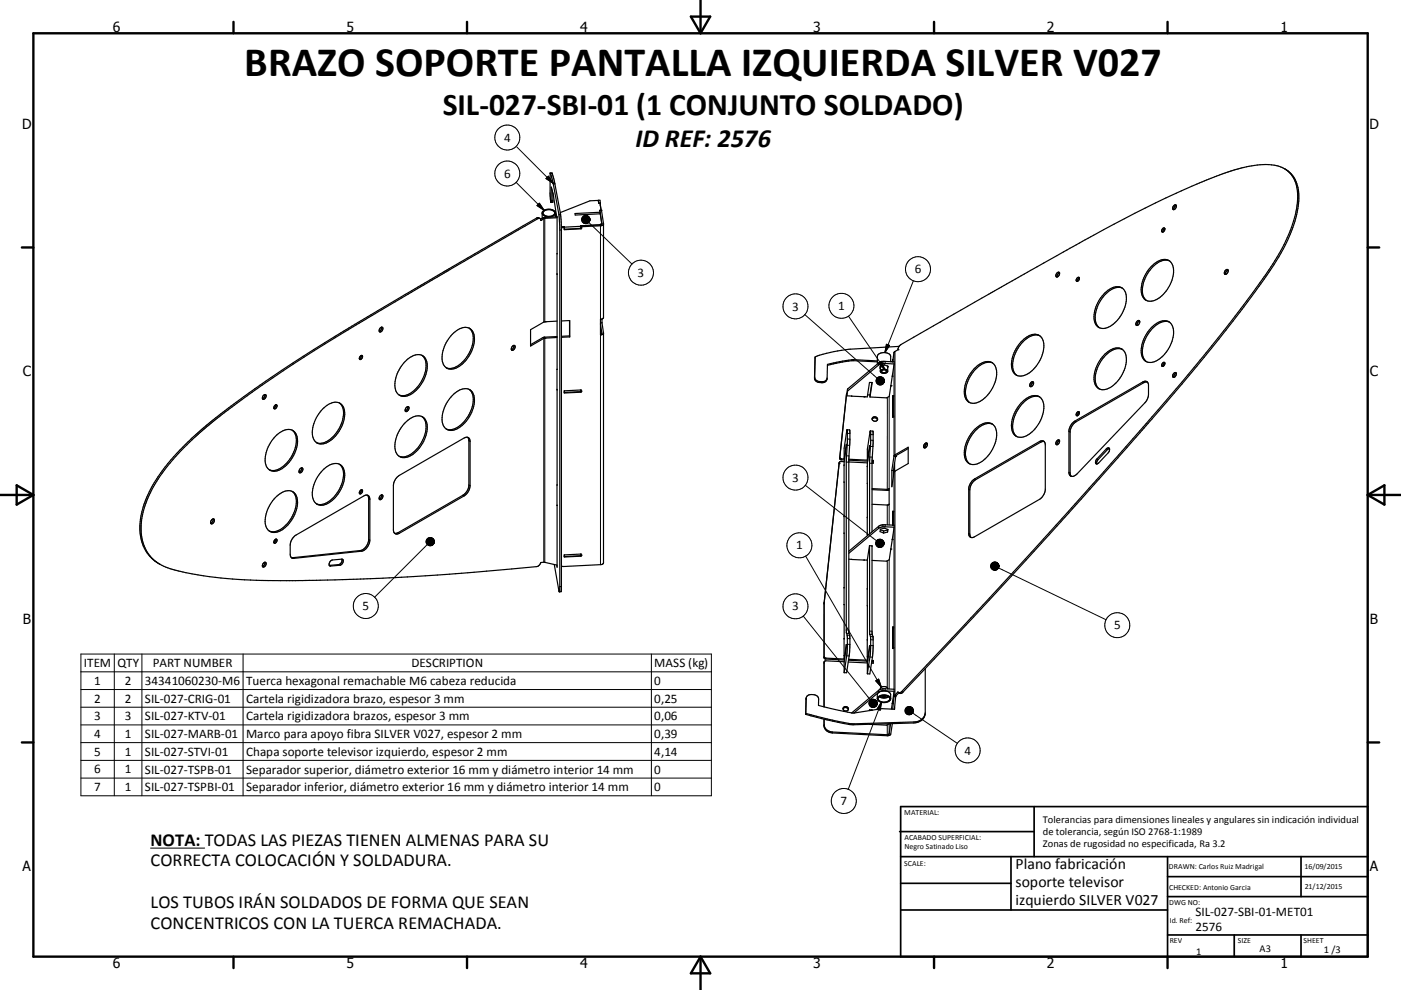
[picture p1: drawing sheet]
<svg xmlns="http://www.w3.org/2000/svg" width="420mm" height="297mm" viewBox="0 0 420 297" stroke-linecap="round" stroke-linejoin="round" font-family="sans-serif">
<g fill="none" stroke="#000" stroke-width=".36">
<path d="M164.9 51.9v6.2l.3 2.6M164.9 51.9h.6l.6 2.2 2 10.2M164.9 51.9h.1M165 52l.9 3.2 1.7 9.1M165.8 57.9l-.1 2.8M385.1 50.6a8.6 8.6 0 0 1 4.3 7.9 37.6 37.6 0 0 1-6.7 19.7 396.3 396.3 0 0 1-32.9 42.4l-25.7 29.2-16.4 18.1-37.1 39.9a.81 .81 0 0 1-1.2 0M161.9 65.5l-.5-.2-.5 .1-50.7 29.6a386.4 386.4 0 0 0-47.4 31.9l-2.2 1.8a61.1 61.1 0 0 0-16.5 20.3 18.8 18.8 0 0 0-.8 15.6 14.4 14.4 0 0 0 10.2 6.7 126.7 126.7 0 0 0 30.6 2.9l25-.5a790.7 790.7 0 0 0 52.1-3.8l.6-.5 .3-.6 .9-.1 4 .9M161.9 65.5l-.6 .1-20 11.6-36.2 21.3a414.9 414.9 0 0 0-34.1 22.5l-9.6 7.5a63.7 63.7 0 0 0-16.7 20 19.1 19.1 0 0 0-1.2 15.8 10.6 10.6 0 0 0 3.9 4.7M161.9 65.5l.2 .3M162.1 65.7l1.2-.5 3.7-.1v-.2v.4v104.9l-.1-.7M162.5 64a2.42 2.42 0 0 0 4 0M163 63.4a2.17 2.17 0 0 1 3.3 .5 2.01 2.01 0 0 1-3.5 .1z"/>
<path d="M165.2 60.7l.1-4.6 .6 2.5 1 6.5M165.2 60.7h.1M165.7 60.7h-.5M165.7 60.6v.1M166.5 65.1v-1.3a2.43 2.43 0 0 0-4 0v1.7M166.8 64.3l-.3 .1M167 76.1h.1M167 65.3l-3.8 .2-1.1 .6v-.3M167.6 64.3l.2 4.7-.1 108.5M168.1 64.3l.2 3.9v108.7l-.1 .6-.5 .1M168.1 64.3h-.5M169.2 68l-.9 .1 .8-.1 .1 .3h-.9"/>
<path d="M169.2 68v.9l5-.2M174.2 67.7l5.8-.3 .4-.1v-.3l-.7 .5-10.5 .7v-.2M174.2 67.7v1M174.2 68.4v.3M174.2 68.5l-5 .3M179.4 60.1h.5l.1 .8M179.4 60.1l.1 .9h.4l.3 2.1h-.4M179.4 60.1h.1M179.4 60.1l-2.5 .2-8.9 3.5M179.8 63.1h.5l.6 4v28.1l-.3 .5-.6 .1v4.7l.9-.5M179.8 63.1l.6 4M179.8 63.1l.1 .6"/>
<path d="M179.9 63.7l-7.5 .4 .1 .4 7.5-.4M179.9 63.7v.4M180 61.6h.1M180 60.9v.7M180 61.6l.2 1.5M180 60.9l-.5 .1M180.9 67.2l-.9 .5-5.8 .3v-.3M348.6 68.5a.41 .41 0 0 1 .7 0 .41 .41 0 0 1-.2 .7 .43 .43 0 0 1-.4 .4 .43 .43 0 0 1-.4-.4zM349.2 68.6l-.4 .3-.2 .7M350.6 78.3a5 5 0 0 0-5.4 2.2 8.7 8.7 0 0 0-2.2 8.8l.7 .8M351.9 61.7a.48 .48 0 0 1 .8-.1 .48 .48 0 0 1-.2 .8 .55 .55 0 0 1-.8 .4 .55 .55 0 0 1 .1-.9zM352.7 61.6l-.6 .5-.2 .8"/>
<path d="M114.4 98.1a1.08 1.08 0 0 0-.7 1.3M114.4 98.1a.78 .78 0 0 1 .3 1 .78 .78 0 0 1-.8 .5l-.2-.2M114.4 98.1l-.2 .9-.5 .4M140.7 98.4a5.5 5.5 0 0 1 .5 6.5 8.6 8.6 0 0 1-6.3 5.7l-1.1-.3M167 82.3h.1M167 82.1v.1M167 96.3l-3.8 .3-4.1 2.3v4.9l4.2-2.3M168.3 96.3l2.5-.1v4.9M170.8 96.2v4.6M180 97.2l.4 2.7-.4 .3M180.5 96.9l.4 3v68.9l-.3 .5-.6 .1-11.7 .5M180.5 95.7v1.2"/>
<path d="M180.5 96.9h-.5M316.9 81.9a.49 .49 0 0 1 .8-.1 .49 .49 0 0 1-.2 .8 .5 .5 0 0 1-.4 .5 .5 .5 0 0 1-.6-.4zM317.7 81.8l-.7 .6-.1 .7M323 83.3a.41 .41 0 0 1 .6 0 .41 .41 0 0 1-.1 .7 .43 .43 0 0 1-.4 .4 .43 .43 0 0 1-.5-.4zM323.6 83.4l-.5 .5-.1 .5M331.3 87.9a4.2 4.2 0 0 1 5.3-1.3 6 6 0 0 1 .2 6.7 8.3 8.3 0 0 1-6.1 5.3 2.99 2.99 0 0 1-2.7-3.7 11 11 0 0 1 3.3-7zM336.5 86.4a5 5 0 0 0-5.5 2.3 9.6 9.6 0 0 0-2.3 8.4l.9 1.2M340.8 96.5a.53 .53 0 0 1 .9-.2 .53 .53 0 0 1-.2 .8 .53 .53 0 0 1-.4 .5 .53 .53 0 0 1-.6-.2zM341.7 96.3a1.14 1.14 0 0 0-.8 1.3M345 80.1a4.8 4.8 0 0 1 5.5-1.9 4.5 4.5 0 0 1 1 5.2 9.5 9.5 0 0 1-6.3 6.9 2.74 2.74 0 0 1-3.1-3 10.4 10.4 0 0 1 2.9-7.2zM345 98.5a4.9 4.9 0 0 1 5.5-1.9 4.5 4.5 0 0 1 1 5.2 9.5 9.5 0 0 1-6.3 6.9 2.91 2.91 0 0 1-3.1-3.5 10.8 10.8 0 0 1 2.9-6.7zM350.6 96.6a5.4 5.4 0 0 0-5.8 2.8 8.5 8.5 0 0 0-1.8 8.3l.7 .8"/>
<path d="M367.3 81.2a.52 .52 0 0 1 .9-.2 .52 .52 0 0 1-.1 .8 .54 .54 0 0 1-.4 .5 .54 .54 0 0 1-.6-.2zM368.2 81a1.13 1.13 0 0 0-.8 1.3M79.4 118.4a.77 .77 0 0 1 .3 .9 .77 .77 0 0 1-.8 .5l-.2-.2M79.4 118.4a1.09 1.09 0 0 0-.7 1.2M79.4 118.4l-.1 .6-.6 .6M108.1 106.8a.37 .37 0 0 1 .5-.1 .37 .37 0 0 1 .1 .5 .53 .53 0 0 1-.4 .6 .53 .53 0 0 1-.6-.2zM108.3 106.6l-.1 .7-.4 .3M121.9 108a3.9 3.9 0 0 1 5.3-.9 6.4 6.4 0 0 1-.2 6.9 8 8 0 0 1-6.2 4.9 3.1 3.1 0 0 1-2.4-3.8 10.7 10.7 0 0 1 3.5-7.1zM126.5 106.6a5.5 5.5 0 0 1 .5 6.4 8.5 8.5 0 0 1-6.3 5.7l-1.1-.2M135.6 100.3a4.6 4.6 0 0 1 5.4-1.6 5.7 5.7 0 0 1 .4 6.6 8 8 0 0 1-6.4 5.4 3.1 3.1 0 0 1-2.4-3.8 11 11 0 0 1 3-6.6zM136 118.2a4 4 0 0 1 5.3-.9 6.4 6.4 0 0 1-.1 6.9 7.9 7.9 0 0 1-6.2 4.9 3.1 3.1 0 0 1-2.4-3.8 10.9 10.9 0 0 1 3.4-7.1zM140.7 116.8a5.5 5.5 0 0 1 .5 6.4 8.5 8.5 0 0 1-6.3 5.7l-1.1-.2"/>
<path d="M153.7 103.8a.5 .5 0 0 1 .8 .1 .5 .5 0 0 1-.2 .7 .55 .55 0 0 1-.9 .5 .55 .55 0 0 1 .1-1zM154.1 103.6l-.1 .7-.7 .6M163.3 101.2l-4.2 2.2M163.3 101.2v.3M167 110.8h.1M167 117h.1M167 116.8v.1M167 101l-3.7 .2M167 101.3l-3.7 .2M169.2 117.3l5-.3v.7l-5 .2zM170.8 100.8v.3M170.8 100.8l-2.5 .1"/>
<path d="M170.8 101.1l-2.5 .1M174.2 117.4v.3M174.2 117.5l-5 .2M244.4 107.1l-.2 6.3a1.89 1.89 0 0 0 2.5 1.4 1.3 1.3 0 0 0 1.3-1.3M244.4 107.1l-.2 6a1.65 1.65 0 0 0 2.3 1.4 1.29 1.29 0 0 0 1.5-1.1l.1-4.1 7.6-1.4 7.3 .4M253.8 118.1l-2.1 19.4 .4 .4 1.1 .1M253.8 118.1v.3M253.8 118.1h.1M253.9 118.8l6.1 .3 .7-4.4 .8 .1-.7 4.3M253.9 118.1v.7M254.1 117.3l-.2 1.5M254.1 116.7l-.2 1.4"/>
<path d="M254.1 116.7v.6M255.3 118.8v.1M260.1 118.5h.7M260.8 118.5v.6M261.4 114.8l-.6 3.7M263 108.6l-7.6-.4-7.3 1.4M263.8 108.7l.9-.3 3.4 .2v.6M263.8 108.7l.9-.3v.6M263.8 108.7l-9.7 8M263.9 110.2h.1M263.9 110v1.4a1.32 1.32 0 0 0 2.2 0M263.9 111.3a1.29 1.29 0 0 1 2.2 .1"/>
<path d="M264.2 109.7l-.2 .2M264.4 111.2a.69 .69 0 0 1 .8-.3 .69 .69 0 0 1 .5 .7 .74 .74 0 0 1-.8 .2 .74 .74 0 0 1-.5-.6zM264.7 109l3.4 .2M264.7 109l-1.3 .5-9.3 7.8M265 109.5h.2M266 109.8l.1 .3M266.1 110.3l.1-.4-1.1-.4-1.1 .3-.1 .7M266.2 109.9l-.1 1.5M267 108.5v-1.6a2.41 2.41 0 0 0-3.7-.5l-.3 .5v2.3M267.5 112.8v.1M267.5 112.9l-.9 6.1-.8 .4-5-.3M267.6 108.1h.1"/>
<path d="M267.6 108.6l.4-2.8 .3-.4a2.28 2.28 0 0 0 1.3-1.6l24.7-14.3 31.9-18a313.8 313.8 0 0 1 35.6-17.5l8.9-3.2a30.3 30.3 0 0 1 11.3-1.2 8.2 8.2 0 0 1 7 8.9 31.6 31.6 0 0 1-4.5 15.8 125.4 125.4 0 0 1-8.9 13.5l-5.3 7.1a593.6 593.6 0 0 1-23.1 28l-21.8 24.8-18 20-37 39.7-.9 .4M267.7 119v6.2v-.4M267.7 119v-.3v6.1M267.7 118.7v.3M267.7 107.9l-.1 .6h-.6M268.1 109.2l-.6 3.7M269.5 103.9l-14.9 .9-5.7 .9-4.5 1.4M292.4 110.3a4.2 4.2 0 0 1 5.3-1.3 6 6 0 0 1 .2 6.8 8.3 8.3 0 0 1-6.2 5.2 2.99 2.99 0 0 1-2.6-3.6 10.6 10.6 0 0 1 3.3-7.1zM297.6 108.9a5.5 5.5 0 0 0-5.9 2.7 8.5 8.5 0 0 0-1.8 8.3l.8 .9M306.1 102.6a4.8 4.8 0 0 1 5.5-2 4.5 4.5 0 0 1 1.1 5.3 9.5 9.5 0 0 1-6.4 6.9 2.75 2.75 0 0 1-3-3 10.4 10.4 0 0 1 2.8-7.2zM309.1 114.7a.5 .5 0 0 1 .8 .1 .5 .5 0 0 1-.2 .7 .55 .55 0 0 1-.8 .5 .55 .55 0 0 1 0-1zM309.9 114.7l-.6 .4-.2 .9"/>
<path d="M311.7 119.1a5.4 5.4 0 0 0-5.8 2.8 8.5 8.5 0 0 0-1.8 8.2l.7 .9M311.7 100.7a5 5 0 0 0-5.4 2.3 8.7 8.7 0 0 0-2.2 8.8l.7 .8M331.3 106.2a4.2 4.2 0 0 1 5.3-1.3 6 6 0 0 1 .2 6.8 8.3 8.3 0 0 1-6.1 5.2 2.98 2.98 0 0 1-2.7-3.6 11.1 11.1 0 0 1 3.3-7.1zM336.5 104.8a5.4 5.4 0 0 0-5.9 2.7 9.2 9.2 0 0 0-1.9 8l.9 1.2M344 114.6l-.9 .1-21 12.2a4.1 4.1 0 0 0-1.3 2.4v12.8l.4 .8M348.5 109a.43 .43 0 0 1 .7-.2 .43 .43 0 0 1-.1 .7 .43 .43 0 0 1-.4 .4 .43 .43 0 0 1-.4-.4zM349.2 108.9l-.5 .5-.1 .5M351.9 112a.48 .48 0 0 1 .8-.1 .48 .48 0 0 1-.2 .8 .52 .52 0 0 1-.6 .5 .52 .52 0 0 1-.3-.8zM352.7 112l-.6 .4-.2 .8M82.3 121.7a.42 .42 0 0 1 .7-.2 .42 .42 0 0 1-.1 .7 .44 .44 0 0 1-.3 .5 .44 .44 0 0 1-.5-.3zM82.6 130.9a4.5 4.5 0 0 1 5.4-1.6 5.6 5.6 0 0 1 .4 6.6 8.1 8.1 0 0 1-6.5 5.5 3.1 3.1 0 0 1-2.4-3.9 10.9 10.9 0 0 1 3.1-6.6zM82.7 121.4l-.2 .7-.4 .4"/>
<path d="M87.6 129.1a5.4 5.4 0 0 1 .5 6.4 8.5 8.5 0 0 1-6.3 5.7l-1.1-.3M96.7 122.7a4.5 4.5 0 0 1 5.4-1.6 4.9 4.9 0 0 1 .9 5.4 9.5 9.5 0 0 1-6.1 6.7 2.82 2.82 0 0 1-3.3-3.3 10.8 10.8 0 0 1 3.1-7.2zM101.8 139.3a4.7 4.7 0 0 1 .9 5.2 9 9 0 0 1-6.7 6.9l-1.1-.2M101.8 120.9a4.8 4.8 0 0 1 .9 5.3 9.4 9.4 0 0 1-6.3 6.8l-1.5-.2M121.5 126.8a4.4 4.4 0 0 1 5.4-1.6 4.8 4.8 0 0 1 .8 5.4 9 9 0 0 1-6.5 6.7 2.84 2.84 0 0 1-2.8-3.3 10.6 10.6 0 0 1 3.1-7.2zM121.9 122.2l.4-.2a.84 .84 0 0 1 .2 1 .84 .84 0 0 1-1 .4v-.5zM122.2 122a1.1 1.1 0 0 1-.7 1.3M126.5 125a5.5 5.5 0 0 1 .5 6.4 8.5 8.5 0 0 1-6.3 5.7l-1.1-.2M140.2 131.2l.4 1v13.3a3.9 3.9 0 0 1-1.8 3.1l-19.4 11.2-1.1 .2M251.6 138.8l-4.5 42.2-.1 16.3 .5 .4 5.7 .3M251.6 138.8v.3M251.8 137.2l.3 .4h1"/>
<path d="M253.1 138.5h-1l-.5 .3M253.1 139.5v15.3M253.1 137.6l.6-4.3-.6 6.2M253.1 139.5v.2M253.9 129a40.2 40.2 0 0 0-.8 8.6M253.9 129h.1M254 128.9l.7 .1 .1 .8-.3 8M254 129v3.6l-.3 5.7v50.9l.3 1.9v2.8l-.9 7.9M254.5 138.1l5.6 .3M254.5 137.8l5.7 .3M254.5 138.6l5.6 .3M254.5 137.8v51.9l.3 1v2.6l-.1 2.7-.9 5.8h-.7"/>
<path d="M260 139.9h.1M260 138l.7-4.3-.7 5.2v21.8M260 139.9v.2M260 138h.2M260.9 129.3h.8l.1 .4-.3 8.7M260.9 129.3a19.8 19.8 0 0 0-.9 8.7M260.9 129.3l.1 4-.3 5.1v21.8M261.5 125.7a.87 .87 0 0 1 .9-.4 .87 .87 0 0 1 .7 .7M261.5 138.4h.2M261.5 138.1h.3M261.5 138.4l-.1 21.1M261.6 125.4a.74 .74 0 0 1 1.2-.2 .74 .74 0 0 1-.3 1.2 .76 .76 0 0 1-.8-.2 .76 .76 0 0 1-.1-.8z"/>
<path d="M261.7 138.4v.6M261.8 138.1v.9l-.4-.1M261.8 138.1l-.1 .3M267.7 124.8v.3M268.2 136.6l4.1-2.4v4.9l-4.2 2.5-.7 4.4v-4.9zM268.2 139v2.5M268.5 137h-.1M268.5 137l-.6 4.2M272.3 134.6l-3.6 2.1-.2 .3M277.3 133.1a.5 .5 0 0 1 .8 0 .5 .5 0 0 1-.2 .8 .55 .55 0 0 1-.9 .4 .55 .55 0 0 1 .1-.9zM277.4 133.6v.7M278 133.1l-.5 .4-.2 .9"/>
<path d="M292.4 128.7a4.2 4.2 0 0 1 5.3-1.3 6 6 0 0 1 .2 6.7 8.3 8.3 0 0 1-6.2 5.3 2.99 2.99 0 0 1-2.6-3.6 10.8 10.8 0 0 1 3.3-7.1zM297.6 127.3a5.4 5.4 0 0 0-5.9 2.7 8.5 8.5 0 0 0-1.8 8.3l.8 .8M306.1 121a4.8 4.8 0 0 1 5.5-2 4.6 4.6 0 0 1 1.1 5.2 9.5 9.5 0 0 1-6.4 7 2.91 2.91 0 0 1-3.1-3.6 10.9 10.9 0 0 1 2.9-6.6zM313 132.5l-1 .2-19.5 11.2a3.9 3.9 0 0 0-1.7 3.1v13.2l.3 1M316.9 132.2a.49 .49 0 0 1 .8-.1 .49 .49 0 0 1-.2 .8 .5 .5 0 0 1-.4 .5 .5 .5 0 0 1-.6-.4zM317.7 132.2l-.7 .5-.1 .7M321.5 127l.7-.7 20.4-11.7a1.05 1.05 0 0 1 1.1-.2 1.05 1.05 0 0 1 .6 .9v3a4 4 0 0 1-1.1 2.6l-20.3 21.3a1.32 1.32 0 0 1-1.1 .7 1.32 1.32 0 0 1-1.2-.7l-.1-13.1 .4-1.3zM323 123.7a.41 .41 0 0 1 .6-.1 .41 .41 0 0 1-.1 .7 .43 .43 0 0 1-.4 .5 .43 .43 0 0 1-.5-.5zM323.6 123.7l-.4 .3-.2 .7M331.7 134.7a.55 .55 0 0 1 .8-.3 .55 .55 0 0 1 .1 .9l-3.2 3.6a.55 .55 0 0 1-.8 .2 .55 .55 0 0 1-.1-.8zM332.6 134.6l-.6 .3-2.9 3.2-.3 1.1M63.9 155.7a1.21 1.21 0 0 0-.7 1.2"/>
<path d="M63.9 155.7a.8 .8 0 0 1 .3 .9 .8 .8 0 0 1-.8 .6l-.2-.3M63.9 155.7l-.2 .8-.5 .5M82.6 149.3a4.7 4.7 0 0 1 5.1-1.8 4.2 4.2 0 0 1 1.3 5 9.8 9.8 0 0 1-6.2 7.2 2.95 2.95 0 0 1-3.3-3.8 11 11 0 0 1 3.1-6.6zM87.6 147.4a5.5 5.5 0 0 1 .5 6.5 8.5 8.5 0 0 1-6.3 5.6l-1.1-.2M89.9 140.7a.49 .49 0 0 1 .7-.3 .49 .49 0 0 1 .1 .8 .62 .62 0 0 1-.3 .6 .62 .62 0 0 1-.7-.2zM90.4 140.4l-.1 .7-.6 .6M97.1 140.7a4 4 0 0 1 5.3-1 6.3 6.3 0 0 1-.1 7 7.9 7.9 0 0 1-6.2 4.9 3.2 3.2 0 0 1-2.5-3.9 11.2 11.2 0 0 1 3.5-7zM108.1 147.1a.37 .37 0 0 1 .5-.1 .37 .37 0 0 1 .1 .5 .53 .53 0 0 1-.4 .6 .53 .53 0 0 1-.6-.2zM108.3 146.9v.6l-.5 .5M110.2 148.6l.3 1v12.3a3.7 3.7 0 0 1-2.4 3.3l-20.7 2.1M114.4 148.5a.78 .78 0 0 1 .3 .9 .78 .78 0 0 1-.8 .5l-.2-.2M114.4 148.5a1.08 1.08 0 0 0-.7 1.2"/>
<path d="M114.4 148.5l-.2 .8-.5 .4M119 143.2l.7-.6 19.5-11.2a1.09 1.09 0 0 1 1.2-.1 1.09 1.09 0 0 1 .5 1.1v13.3a4 4 0 0 1-1.7 3.1l-19.5 11.2a1.09 1.09 0 0 1-1.2 .1 1.09 1.09 0 0 1-.6-1.1v-13.3a3.9 3.9 0 0 1 1.1-2.5zM167 145.5h.1M167 151.7h.1M167 151.5v.1M253.1 154.8v21.5M253.1 154.8v.2M260 145h.1M260 155.2h.1M260 155.2v.2M261.4 146.9l5.2 .1M261.4 146.6l4.8 .2 .4-.2-.2 4.8-5-.1"/>
<path d="M263.9 158.9l1 .4M264.7 157.4l3.4 .2v.6M264.7 157.4v.6M264.7 158l3.4 .2M264.7 158l-1.3 .5-8.9 7.5M264.7 157.4l-1.3 .5-8.9 7.5M264.9 159.3v.6M266.1 159.6l.1-.7-1.1-.4-1.1 .3-.1 .7 1 .4M266.1 159.6l-1.2 .3M266.1 159v.6M266.1 159l-1.2 .3M266.1 158.8v.2"/>
<path d="M267.4 141.1l.5 .1M267.7 153.7v3.8M267.7 153.7v-.3v4.2M267.7 153.4v.3M267.9 141.2v1.6M268.1 158.2l-.6 3.7M291.4 144.3l.8-.6 19.4-11.2a1.05 1.05 0 0 1 1.1-.2 1.05 1.05 0 0 1 .7 .9l-.2 14.5a4 4 0 0 1-1.6 2.1l-19.4 11.2a1.05 1.05 0 0 1-1.1 .2 1.05 1.05 0 0 1-.7-.9v-13.8l.5-1.3zM79.4 168.7a1.09 1.09 0 0 0-.7 1.2M79.4 168.7a.77 .77 0 0 1 .3 .9 .77 .77 0 0 1-.8 .5l-.2-.2M79.4 168.7l-.2 .8-.5 .4M82.5 161.9a.36 .36 0 0 1 .5-.1 .36 .36 0 0 1 0 .5 .51 .51 0 0 1-.3 .6 .51 .51 0 0 1-.6-.2zM82.7 161.8l-.2 .6-.4 .4"/>
<path d="M88.3 160.9l20.8-12.1a1.08 1.08 0 0 1 1.3-.2 1.08 1.08 0 0 1 .5 1.2v12.3a3.7 3.7 0 0 1-2.5 3.3l-20.3 2.1a1.04 1.04 0 0 1-1.1-1.2v-2.7a3.9 3.9 0 0 1 1.3-2.7zM99 168.4l.7-.4 2.8-.2a1.01 1.01 0 0 1 .3 1 1.01 1.01 0 0 1-.9 .8l-2.8 .2a.77 .77 0 0 1-.5-.6 .77 .77 0 0 1 .4-.8zM102.5 167.8a1.35 1.35 0 0 1-.9 1.6l-2.9 .2M166.2 169.4l1.5 8.2M167.7 177.5v.1M169.2 166.5l5-.3v.7l-5 .2zM174.2 166.6v.3M174.2 166.7l-5 .3M253.1 176.3v15.3M253.1 176.3v.1M254.5 167.8h.9M255.3 167.8v.1"/>
<path d="M259.1 168h.1M260 176.6h.1M260 160.3h.1M260 167.9v30.1M260 176.6v.2M260.7 163.7l-.7 4.4-4.7-.2M260.7 163.7l.8 .1M260.7 163.7v26.3l.3 1.1v2.8l-.1 2.7-.9 5.5M261.4 163.8v25.8l.4 1.9v2.8l-.2 2.9-.8 5-.8-.1M261.5 163.8l-.1 .2M267.1 164.7v.1M267.1 164.7l-.5 3.3-.8 .4-4.4-.3"/>
<path d="M267.5 161.8v.1M267.5 161.9l-.4 2.9M247 198.9v13.2M247.1 198.9h-.1M247.1 198.6v.3M247.1 198.6v13.5M247.1 180.7v16.4l.5 .3 5.6 .3M253.1 198.5l-5.5-.2-.5 .3M253.1 191.6v6.1M253.1 197.7l.6-4.3-.6 5.2v3.2M253.1 191.6v.2M253.1 197.7h.1"/>
<path d="M254.3 198.6l5.7 .3M254.4 198.1l5.7 .3M254.4 197.8l5.8 .3M260 181.8h.1M260 197.1h.1M260 191.9h.1M260 198.9v3.2M260 198l.7-4.3-.7 5.2M260 192v.1M260 198h.2M261.4 198.4l.3 .1M261.4 198.2h.4"/>
<path d="M261.7 198.5v.5M261.8 198.2v.8l-.5-.1M261.8 198.2l-.1 .3M267.7 188.1v6.5zM241.6 214l6.4 1.7 6.8 1.4 19.2-.5a3.3 3.3 0 0 0 3.4-2.5M241.6 214l-.1 .3M241.7 209.4l-.2 4.9M247 215.8v1.9a2.45 2.45 0 0 0 2.6 2.2l16.6 .8 .8-.4 .5-3.2M247.1 215.8v1.6a2.44 2.44 0 0 0 2.5 2.2l16.6 .8 .4-.2 .4-3.1M252.8 212.7a.9 .9 0 0 1 .8-.4 .9 .9 0 0 1 .8 .6M256 213.9l-4.4-.8-6.2-1.5v-1.8a1.85 1.85 0 0 0-2.5-1.4l-.7 .3-.5 .6-.1 4.7M260.8 217.3h.1"/>
<path d="M261.4 213v.1M261.5 213.1l-.8-.2-.1 .3M263 209.5a2.41 2.41 0 0 1 4 0M263.4 207.8l-7.4 6.1M263.6 209a2.6 2.6 0 0 0 2.8 0M263.9 208.9a2.01 2.01 0 0 0 2.3 0M264.3 207.3l-.8 .4M264.4 208.7a1.06 1.06 0 0 0 1.3 0M264.7 206.6l3.4 .2v.6M264.7 206.6v.7M264.7 207.3h.7M264.7 207.3h-.3"/>
<path d="M264.7 206.6l-1.3 .5-8.1 6.8M265.4 207.3a1.57 1.57 0 0 1 1.6 1.1v1.3a2.42 2.42 0 0 1-4 0l.1-1.7 1.3-.7M265.4 207.3l2.7 .1M266.1 206.7a1.16 1.16 0 0 0-1.8-.6l-.3 .4-.1 .3M266.3 208.9l.2 .2M266.3 208.9a2.06 2.06 0 0 0-3 .8 2.02 2.02 0 0 0 3.5-.1l-.3-.5M266.6 217.1l-.8 .5-5-.3M268 209l-.4 3.8M268 209h.5M268.1 207.4l-.8 5.3M268.2 212.2v.6M268.2 212.8l-3.8-.2-8.4 1.3"/>
<path d="M268.3 208.5l.4 .2M268.3 208.5l-.3 .5M268.5 209l-.4 3.8M268.7 208.7l-.2 .3M269.4 207.8h.1M269.4 207.8l-.2-.2-.9 .9M269.5 207.8l-.8 .9M277.4 214.1a3.2 3.2 0 0 1-3.4 2.8l-18 .5a83.7 83.7 0 0 1-14.5-3.1M277.4 200.6v13.5"/>
<circle cx="253.5" cy="212.7" r=".75"/>
</g>
<g fill="none" stroke="#000" stroke-width=".3">
<path d="M154.7 54.7l8.4 8.4M155 44.1l10.8 10.9M164.4 52.9l1.4 2.1-2.1-1.4zM165.5 52l-.5 .1M166.3 54.9l-.5 .1M166.4 55.2h-.5M160.9 65.4l.4 .2M161 61.7l.7-.7 1.4 2.1zM162.7 65.4l.3 .2v31M163.3 65.2v31.4M165.8 60.1h-.6M168.3 69h-.5"/>
<path d="M176.5 66.7l13 12.5M180 67.7v28.1M180.4 67.1v.1M180.4 99.9v.1M241.3 94.4l21.6 19M254.4 94.8l10.8 15.9M273.8 84.2l-8.5 21.6M163 101.5v67.2M163.3 101.5v67.2M180 100.5v68.9M244.2 113.1v.3M245.7 114.5v.3"/>
<path d="M246.5 114.5l-.1 .3M255.4 107.9v.3M256 107.9l-.1 .3M263.4 108.9v.6M263.4 109l.8-.6 1 2.3zM263.9 110.2h.1M265.4 108.4v.6M265.8 103.3l.9 .3-1.4 2.2zM266 119.2v27.6M266.6 119v27.6M268 109.5v27.3l.4 .2M268 105.8v2.8"/>
<path d="M268.3 105.4v31.1M342.6 114.6l.3 .2M140.6 132.2l.3 .2M251.6 138.8v.3M251.8 137.2l-.1 .3M252.3 137.7l-.1 .3M253.7 138.6l.8 .1M253.8 136.8h.7M254 133.6h.7M254 130l.8 .1M254 131.7l.8 .1M260.7 139h.7"/>
<path d="M260.8 137.1h.7M261 133.9l.7 .1M261 130.4h.8M261 132.1h.8M311.6 132.5l.4 .2M320.5 129.4l.3 .2M322.2 126.3l.4 .3M328.9 137.7l.3 .2M331.7 134.7l.3 .2M110.5 149.6l.4 .2M119.4 159.8l.3 .2M138.8 148.6l.4 .2"/>
<path d="M140.6 145.5l.3 .2M241.4 145.6l21.4 16.6M263.4 157.9v.6M265.4 157.4v.6M266 151.5v6M266 158.8v.2M266.6 151.3v6.2M268 141.7v15.9M268 158.5v48.3M268.3 141.4v67.1M290.4 146.8l.4 .2M292.2 143.7l.3 .2"/>
<path d="M320.5 141.7l.3 .2M87.8 167.3l.3 .2M98.7 169.6l.4 .2M101.6 169.4l.3 .2M108.1 165.2l.3 .2M110.5 161.9l.4 .2M128.1 163.4l-15.8 15.8M168.3 175.9l-.5 .1M241.5 166.9l22.7 39.3M266 168.2v38.1M266.6 168v38.7M290.4 160l.4 .2"/>
<path d="M299.4 170.4l32.2 15.5M24.3 196.2h189v42.5h-189zM34.3 196.2v42.5M42.5 196.2v42.5M72.9 196.2v42.5M195.3 196.2v42.5M240.8 184.8l20.2 25.2M247.1 198.6l-.1 .3M247.1 197l-.1 .3M247.1 180.9v.3M247.1 180.7v.3M247.6 197.4l-.1 .3"/>
<path d="M253.7 189h.8M253.8 190l.7 .1M253.8 196.8h.8M254 190.6h.7M254 191.6h.8M254 193.3h.8M260.7 189.3l.7 .1M260.8 190.4h.7M260.8 197.1l.8 .1M261 190.9h.7M261 191.9l.8 .1M261 193.6l.8 .1"/>
<path d="M24.3 201.6h189M24.3 206.9h189M24.3 212.2h189M24.3 217.5h189M241.7 209.5v.3M247.1 217.4l-.1 .3M249.6 219.6v.3M254.4 217v.3M256 217.2v.2M262.6 204.2l.8-.5 .8 2.5zM263.4 207.1v.7M264.3 210.6l-10 26.2"/>
<path d="M264.3 210.6l-.4 2.5-.9-.4zM265.4 206.6v.7M266 217.5v2.9M266.6 217.2v3M268 207.7v1.3M270.4 207.4l.3 .3M273.6 213.9l13.4 9.1M274 216.6v.3M24.3 222.8h189M24.3 228.1h189M24.3 233.4h189M45.1 254.4h16.2"/>
<circle cx="152.1" cy="52.1" r="3.8"/>
<circle cx="152.1" cy="41.3" r="3.8"/>
<circle cx="192.2" cy="81.8" r="3.7"/>
<circle cx="238.5" cy="91.9" r="3.8"/>
<circle cx="252.3" cy="91.7" r="3.7"/>
<circle cx="275.2" cy="80.8" r="3.8"/>
<circle cx="238.5" cy="143.3" r="3.8"/>
<circle cx="239.7" cy="163.6" r="3.7"/>
<circle cx="109.7" cy="181.8" r="3.8"/>
<circle cx="238.5" cy="181.9" r="3.8"/>
<circle cx="335" cy="187.6" r="3.7"/>
<circle cx="290.1" cy="225.1" r="3.7"/>
<circle cx="253" cy="240.3" r="3.7"/>
</g>
<g fill="#000">
<circle cx="162.1" cy="66.1" r=".18"/>
<circle cx="174.2" cy="68.4" r=".18"/>
<circle cx="180.2" cy="63.1" r=".18"/>
<circle cx="163.5" cy="96.5" r=".18"/>
<circle cx="163.3" cy="101.5" r=".18"/>
<circle cx="174.2" cy="117.4" r=".18"/>
<circle cx="259.1" cy="119" r=".18"/>
<circle cx="267.1" cy="115.8" r=".18"/>
<circle cx="267.1" cy="115.7" r=".18"/>
<circle cx="267.5" cy="112.9" r=".18"/>
<circle cx="267.7" cy="119" r=".18"/>
<circle cx="267.7" cy="118.7" r=".18"/>
<circle cx="269.2" cy="104.9" r=".18"/>
<circle cx="251.6" cy="139.1" r=".18"/>
<circle cx="267.7" cy="125.1" r=".18"/>
<circle cx="267.7" cy="124.8" r=".18"/>
<circle cx="268.5" cy="137" r=".18"/>
<circle cx="267.7" cy="153.7" r=".18"/>
<circle cx="267.7" cy="153.4" r=".18"/>
<circle cx="98.7" cy="169.6" r=".18"/>
<circle cx="174.2" cy="166.6" r=".18"/>
<circle cx="267.1" cy="164.7" r=".18"/>
<circle cx="267.5" cy="161.9" r=".18"/>
<circle cx="260" cy="197.1" r=".18"/>
<circle cx="267.7" cy="188.4" r=".18"/>
<circle cx="267.7" cy="194.5" r=".18"/>
<circle cx="267.7" cy="194.2" r=".18"/>
<circle cx="267.7" cy="188.1" r=".18"/>
<circle cx="263.9" cy="208.9" r=".18"/>
<circle cx="267.5" cy="211.1" r=".18"/>
</g>
<g fill="none" stroke="#000" stroke-width=".71">
<path d="M10 10h400v277h-400zM70 6.6v3.4M140 6.6v3.4M207.1 5h5.8l-2.9 5zM210 0v10M280 6.6v3.4M350 6.6v3.4M6.6 74.2h3.4M410 74.2h3.5M0 148.5h10M5 145.6l5 2.9-5 2.9zM410 148.5h10.1"/>
<path d="M410 148.5l5.1-2.9v5.8zM6.6 222.7h3.4M410 222.7h3.5M70 287v3.4M140 287v3.4M210 287v10M210 287l2.9 5h-5.8zM280 287v3.4M350 287v3.4"/>
</g>
<g fill="none" stroke="#000" stroke-width=".51">
<path d="M269.7 249.5h40.3M270 242h140v45h-140zM270 257h140M303.1 257v16M310 242v15M350 257v30M390.1 257v12M270 265h33.1M270 273h80M350 269h60M350 263h60M350 280.5h60"/>
<path d="M370 280.5v6.5M390.1 280.5v6.5"/>
</g>
<g fill="#000" stroke="#000" stroke-width=".3">
<path d="M164.4 52.9l1.4 2.1-2.1-1.4zM161.7 61l1.4 2.1-2.1-1.4zM176.7 65.4l.2 .5zM176.6 65.1l.3 .8zM176.4 64.9l.5 1zM176.2 64.8l.7 1.1zM176 64.7l.9 1.2zM175.7 64.6l.3 .1 .9 1.2zM175.4 64.6h.3l1.2 1.3zM175.1 64.7l.3-.1 1.5 1.3zM174.9 64.8l.2-.1 1.8 1.2zM174.7 65l.2-.2 2 1.1z"/>
<path d="M174.7 65l2.2 .9-2.4-.7zM174.5 65.2l2.4 .7-2.5-.4zM174.4 65.5l2.5 .4-2.5-.2zM174.4 65.7l2.5 .2-2.5 .1zM174.4 66l2.5-.1-2.5 .4zM174.4 66.3l2.5-.4-2.4 .6zM174.5 66.5l2.4-.6-2.2 .8zM174.7 66.7l2.2-.8-2 1zM174.9 66.9l2-1-1.8 1.1zM175.1 67l1.8-1.1-1.5 1.2zM175.4 67.1l1.5-1.2-1.2 1.2zM176.9 65.9l-.9 1.2h-.3z"/>
<path d="M176.9 65.9l-.9 1.2zM176.9 65.9l-.7 1.1zM176.9 65.9l-.5 .9zM176.9 65.9l-.3 .7zM176.9 65.9l-.2 .5zM176.9 65.9v.2zM263.4 109l.8-.6 1 2.3zM265 113.7l.1 .6zM264.9 113.5l.2 .8zM264.7 113.3l.4 1zM264.5 113.2l.6 1.1zM264.2 113.1l.9 1.2z"/>
<path d="M264 113l1.1 1.3zM263.7 113h.3l1.1 1.3zM263.4 113.1l.3-.1 1.4 1.3zM263.2 113.2l.2-.1 1.7 1.2zM263 113.4l.2-.2 1.9 1.1zM263 113.4l2.1 .9-2.3-.7zM262.8 113.6l2.3 .7-2.4-.4zM262.7 113.9l2.4 .4-2.5-.2zM262.6 114.1l2.5 .2-2.5 .1zM262.6 114.4l2.5-.1-2.4 .4zM262.7 114.7l2.4-.4-2.3 .6zM262.8 114.9l2.3-.6-2.1 .8z"/>
<path d="M263 115.1l2.1-.8-1.9 1zM263.2 115.3l1.9-1-1.7 1.1zM263.4 115.4l1.7-1.1-1.4 1.2zM263.7 115.5l1.4-1.2-1.1 1.2zM265.1 114.3l-.9 1.2h-.2zM265.1 114.3l-.9 1.2zM265.1 114.3l-.6 1.1zM265.1 114.3l-.4 .9zM265.1 114.3l-.2 .7zM265.1 114.3l-.1 .5zM265.1 114.3v.2zM265.8 103.3l.9 .3-1.4 2.2z"/>
<path d="M130.1 162l.1 .5zM130 161.8l.2 .7zM129.8 161.5l.4 1zM129.6 161.4l.6 1.1zM129.3 161.3l.9 1.2zM129 161.3h.3l.9 1.2zM128.8 161.3h.2l1.2 1.2zM128.5 161.3h.3l1.4 1.2zM128.3 161.5l.2-.2 1.7 1.2zM128.1 161.6l.2-.1 1.9 1zM128.1 161.6l2.1 .9-2.3-.6zM127.9 161.9l2.3 .6-2.4-.4z"/>
<path d="M127.8 162.1l2.4 .4-2.5-.1zM127.7 162.4l2.5 .1-2.5 .1zM127.7 162.6l2.5-.1-2.4 .4zM127.8 162.9l2.4-.4-2.3 .7zM127.9 163.2l2.3-.7-2.1 .9zM128.1 163.4l2.1-.9-1.9 1zM128.3 163.5l1.9-1-1.7 1.2zM128.5 163.7l1.7-1.2-1.4 1.2zM128.8 163.7l1.4-1.2-1.2 1.3zM130.2 162.5l-1.2 1.3zM130.2 162.5l-.9 1.2zM130.2 162.5l-.6 1.1z"/>
<path d="M130.2 162.5l-.4 1zM130.2 162.5l-.2 .8zM130.2 162.5l-.1 .5zM130.2 162.5v.3zM264.9 162.5l.1 .5zM264.8 162.2l.2 .8zM264.6 162.1l.4 .9zM264.4 161.9l.6 1.1zM264.1 161.8l.9 1.2zM263.9 161.8h.2l.9 1.2zM263.6 161.8h.3l1.1 1.2zM263.3 161.8h.3l1.4 1.2z"/>
<path d="M263.1 162l.2-.2 1.7 1.2zM262.9 162.1l.2-.1 1.9 1zM262.9 162.1l2.1 .9-2.3-.6zM262.7 162.4l2.3 .6-2.4-.4zM262.6 162.6l2.4 .4-2.5-.1zM262.5 162.9l2.5 .1-2.5 .1zM262.5 163.1l2.5-.1-2.4 .4zM262.6 163.4l2.4-.4-2.3 .6zM262.7 163.6l2.3-.6-2.1 .9zM262.9 163.9l2.1-.9-1.9 1zM263.1 164l1.9-1-1.7 1.2zM263.3 164.2l1.7-1.2-1.4 1.2z"/>
<path d="M263.6 164.2l1.4-1.2-1.1 1.2zM265 163l-1.1 1.2zM265 163l-.6 1.1-.3 .1zM265 163l-.6 1.1zM265 163l-.4 1zM265 163l-.2 .8zM265 163l-.1 .5zM265 163v.3zM299.4 169.3l.1 .5zM299.2 169.1l.3 .7zM299 168.9l.5 .9zM298.8 168.7l.7 1.1z"/>
<path d="M298.6 168.6l.9 1.2zM298.3 168.6h.3l.9 1.2zM298 168.6h.3l1.2 1.2zM297.8 168.7l.2-.1 1.5 1.2zM297.5 168.8l.3-.1 1.7 1.1zM297.3 169l.2-.2 2 1zM297.3 169l2.2 .8-2.3-.6zM297.2 169.2l2.3 .6-2.4-.4zM297.1 169.4l2.4 .4-2.5-.1zM297 169.7l2.5 .1-2.5 .2zM297 170l2.5-.2-2.4 .4zM297.1 170.2l2.4-.4-2.3 .7z"/>
<path d="M297.2 170.5l2.3-.7-2.2 .9zM297.3 170.7l2.2-.9-2 1.1zM297.5 170.9l2-1.1-1.7 1.2zM297.8 171l1.7-1.2-1.5 1.3zM298 171.1l1.5-1.3-1.2 1.3zM299.5 169.8l-.9 1.3h-.3zM299.5 169.8l-.9 1.3zM299.5 169.8l-.7 1.1zM299.5 169.8l-.5 1zM299.5 169.8l-.3 .8zM299.5 169.8l-.1 .6zM299.5 169.8v.3z"/>
<path d="M262.6 204.2l.8-.5 .8 2.5zM262.9 210.5l.1 .5zM262.7 210.2l.3 .8zM262.6 210.1l.4 .9zM262.3 209.9l.7 1.1zM262.1 209.8l.9 1.2zM261.8 209.8l1.2 1.2zM261.5 209.8h.3l1.2 1.2zM261.3 209.8h.2l1.5 1.2zM261.1 210l.2-.2 1.7 1.2zM260.9 210.1l.2-.1 1.9 1zM260.9 210.1l2.1 .9-2.3-.6z"/>
<path d="M260.7 210.4l2.3 .6-2.4-.4zM260.6 210.6l2.4 .4-2.5-.1zM260.5 210.9l2.5 .1-2.5 .1zM260.5 211.1l2.5-.1-2.4 .4zM260.6 211.4l2.4-.4-2.3 .6zM260.7 211.6l2.3-.6-2.1 .9zM260.9 211.9l2.1-.9-1.9 1zM261.1 212l1.9-1-1.7 1.2zM261.3 212.2l1.7-1.2-1.5 1.2zM261.5 212.2l1.5-1.2-1.2 1.2zM263 211l-.9 1.2h-.3zM263 211l-.7 1.1-.2 .1z"/>
<path d="M263 211l-.7 1.1zM263 211l-.4 1zM263 211l-.3 .8zM263 211l-.1 .5zM263 211v.3zM264.3 210.6l-.4 2.5-.9-.4zM273.7 212.7l.1 .5zM273.6 212.5l.2 .7zM273.4 212.2l.4 1zM273.2 212.1l.6 1.1zM272.9 212l.9 1.2zM272.6 212h.3l.9 1.2z"/>
<path d="M272.4 212h.2l1.2 1.2zM272.1 212h.3l1.4 1.2zM271.9 212.2l.2-.2 1.7 1.2zM271.7 212.4l.2-.2 1.9 1zM271.7 212.4l2.1 .8-2.3-.6zM271.5 212.6l2.3 .6-2.4-.4zM271.4 212.8l2.4 .4-2.5-.1zM271.3 213.1l2.5 .1-2.5 .1zM271.3 213.3l2.5-.1-2.4 .4zM271.4 213.6l2.4-.4-2.3 .7zM271.5 213.9l2.3-.7-2.1 .9zM271.7 214.1l2.1-.9-1.9 1.1z"/>
<path d="M271.9 214.3l1.9-1.1-1.7 1.2zM272.1 214.4l1.7-1.2-1.4 1.2zM272.4 214.4l1.4-1.2-1.2 1.3zM273.8 213.2l-1.2 1.3zM273.8 213.2l-.9 1.2zM273.8 213.2l-.6 1.1zM273.8 213.2l-.4 1zM273.8 213.2l-.2 .8zM273.8 213.2l-.1 .5zM273.8 213.2v.3z"/>
</g>
<text font-size="12.6" x="73.2" y="22.8">BRAZO SOPORTE PANTALLA IZQUIERDA SILVER V027</text>
<text font-size="9.4" x="132.8" y="34.5">SIL-027-SBI-01 (1 CONJUNTO SOLDADO)</text>
<text font-size="7.9" x="190.5" y="44">ID REF: 2576</text>
<g font-size="5.5">
<text x="45.1" y="253.7">NOTA: TODAS LAS PIEZAS TIENEN ALMENAS PARA SU</text>
<text x="45.1" y="259.9">CORRECTA COLOCACIÓN Y SOLDADURA.</text>
<text x="45.1" y="272.5">LOS TUBOS IRÁN SOLDADOS DE FORMA QUE SEAN</text>
<text x="45.1" y="278.8">CONCENTRICOS CON LA TUERCA REMACHADA.</text>
</g>
<g font-size="4.7">
<text x="304.5" y="260.9">Plano fabricación</text>
<text x="304.5" y="266.2">soporte televisor</text>
<text x="304.5" y="271.6">izquierdo SILVER V027</text>
</g>
<g font-size="4.2">
<text x="33.9" y="9.6">6</text>
<text x="103.9" y="9.6">5</text>
<text x="173.9" y="9.6">4</text>
<text x="243.8" y="9.6">3</text>
<text x="313.9" y="9.6">2</text>
<text x="383.9" y="9.6">1</text>
<text x="6.7" y="38.7">D</text>
<text x="410.5" y="38.7">D</text>
<text x="6.9" y="112.9">C</text>
<text x="410.7" y="112.9">C</text>
<text x="6.9" y="187.1">B</text>
<text x="410.7" y="187.1">B</text>
<text x="6.8" y="261.4">A</text>
<text x="410.7" y="261.4">A</text>
<text x="33.9" y="290.4">6</text>
<text x="103.9" y="290.4">5</text>
<text x="173.9" y="290.4">4</text>
<text x="243.8" y="290.4">3</text>
<text x="313.9" y="290.4">2</text>
<text x="383.9" y="290.4">1</text>
</g>
<g font-size="3.9">
<text x="151.1" y="42.5">4</text>
<text x="151.1" y="53.3">6</text>
<text x="191.2" y="83.1">3</text>
<text x="274.2" y="82">6</text>
<text x="237.5" y="93.2">3</text>
<text x="251.3" y="93">1</text>
<text x="237.5" y="144.5">3</text>
<text x="238.7" y="164.8">1</text>
<text x="108.7" y="183">5</text>
<text x="237.5" y="183.1">3</text>
<text x="334" y="188.8">5</text>
<text x="25.1" y="200.2">ITEM</text>
<text x="35.2" y="200.2">QTY</text>
<text x="45.8" y="200.2">PART NUMBER</text>
<text x="123.4" y="200.2">DESCRIPTION</text>
<text x="196.2" y="200.2">MASS (kg)</text>
<text x="28.3" y="205.5">1</text>
<text x="37.4" y="205.5">2</text>
<text x="43.4" y="205.5">34341060230-M6</text>
<text x="73.8" y="205.5">Tuerca hexagonal remachable M6 cabeza reducida</text>
<text x="196.2" y="205.5">0</text>
<text x="28.3" y="210.8">2</text>
<text x="37.4" y="210.8">2</text>
<text x="43.4" y="210.8">SIL-027-CRIG-01</text>
<text x="73.8" y="210.8">Cartela rigidizadora brazo, espesor 3 mm</text>
<text x="196.2" y="210.8">0,25</text>
<text x="28.3" y="216.1">3</text>
<text x="28.3" y="221.4">4</text>
<text x="37.4" y="216.1">3</text>
<text x="37.4" y="221.4">1</text>
<text x="43.4" y="216.1">SIL-027-KTV-01</text>
<text x="43.4" y="221.4">SIL-027-MARB-01</text>
<text x="73.8" y="216.2">Cartela rigidizadora brazos, espesor 3 mm</text>
<text x="73.8" y="221.5">Marco para apoyo fibra SILVER V027, espesor 2 mm</text>
<text x="196.2" y="216.1">0,06</text>
<text x="196.2" y="221.4">0,39</text>
<text x="28.3" y="226.7">5</text>
<text x="37.4" y="226.7">1</text>
<text x="43.4" y="226.7">SIL-027-STVI-01</text>
<text x="73.8" y="226.8">Chapa soporte televisor izquierdo, espesor 2 mm</text>
<text x="196.2" y="226.7">4,14</text>
<text x="289.1" y="226.4">4</text>
<text x="28.3" y="232">6</text>
<text x="37.4" y="232">1</text>
<text x="43.4" y="232.1">SIL-027-TSPB-01</text>
<text x="73.8" y="232.2">Separador superior, diámetro exterior 16 mm y diámetro interior 14 mm</text>
<text x="196.2" y="232.1">0</text>
<text x="28.3" y="237.3">7</text>
<text x="37.4" y="237.3">1</text>
<text x="43.4" y="237.3">SIL-027-TSPBI-01</text>
<text x="73.8" y="237.4">Separador inferior, diámetro exterior 16 mm y diámetro interior 14 mm</text>
<text x="196.2" y="237.3">0</text>
<text x="252" y="241.6">7</text>
<text x="358.4" y="274.9">SIL-027-SBI-01-MET01</text>
<text x="358.4" y="279.4">2576</text>
</g>
<g font-size="3.1">
<text x="312.7" y="246.8">Tolerancias para dimensiones lineales y angulares sin indicación individual</text>
<text x="312.7" y="250.4">de tolerancia, según ISO 2768-1:1989</text>
<text x="312.7" y="254">Zonas de rugosidad no especificada, Ra 3.2</text>
<text x="358.6" y="286.5">1</text>
<text x="377.6" y="285.6">A3</text>
<text x="396.9" y="285.9">1 /3</text>
</g>
<g font-size="2.4">
<text x="271.1" y="244.4">MATERIAL:</text>
<text x="271.2" y="252">ACABADO SUPERFICIAL:</text>
<text x="271.2" y="254.7">Negro Satinado Liso</text>
<text x="271.1" y="259.7">SCALE:</text>
<text x="350.4" y="260.8">DRAWN: Carlos Ruiz Madrigal</text>
<text x="391.1" y="260.6">16/09/2015</text>
<text x="350.5" y="267">CHECKED: Antonio Garcia</text>
<text x="391.2" y="266.7">21/12/2015</text>
<text x="350.5" y="271.4">DWG NO:</text>
<text x="350.7" y="276.9">Id. Ref:</text>
<text x="350.7" y="282.8">REV</text>
<text x="371.1" y="282.9">SIZE</text>
<text x="390.8" y="283">SHEET</text>
</g>
</svg>
